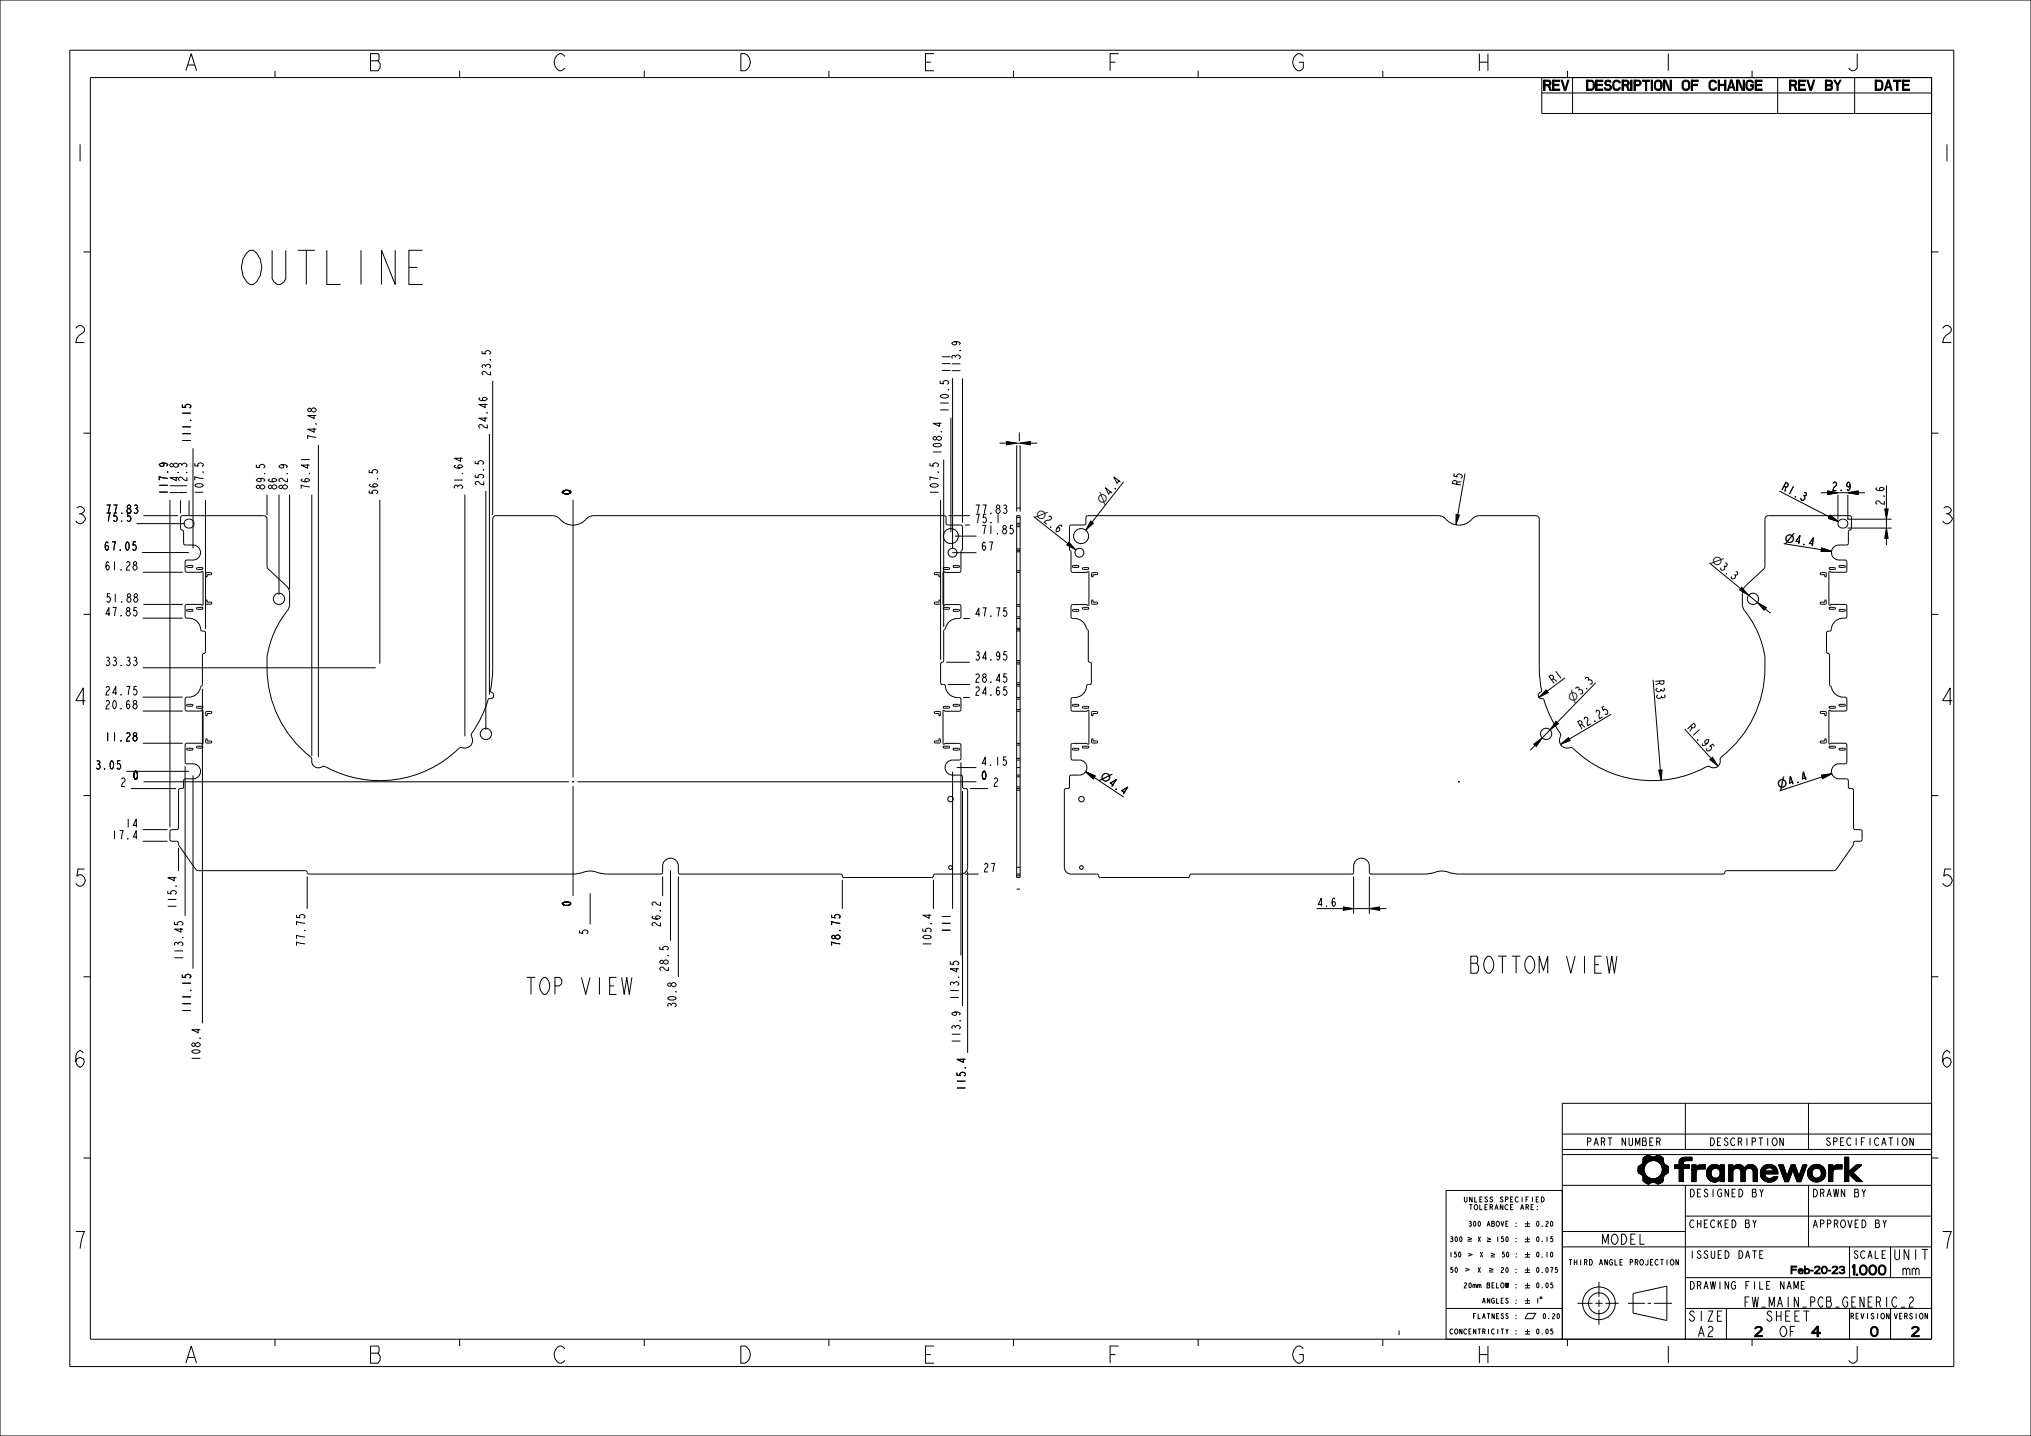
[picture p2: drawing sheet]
<svg xmlns="http://www.w3.org/2000/svg" width="594mm" height="420mm" viewBox="0 0 594 420" stroke-linecap="round" stroke-linejoin="round" font-family="sans-serif">
<g fill="#000">
<path d="M464.4 23.4l1.3 .1 .5 .6v1.7l-.5 .6h-1.3v-.3l1.2-.1 .4-.6-.2-1.4-1.4-.2zM294.3 129.1l3 .5-3 .5zM298.3 129.6l3-.5v1zM319 152.4l.8 .6-2.3 2.1zM425.8 150.5l1 .2-1 2.8zM534.5 143.6l3 .5-3 .5zM535.2 150.7l2.5 1.9-2.9-1zM540.4 144.1l3-.5v1zM551.2 148.9h1l-.5 3zM551.7 154.5l.5 3h-1zM312.6 158.6l2.1 2.2-2.7-1.4zM509.4 171.8l2 2.3-2.6-1.5z"/>
<path d="M514 176.2l2.6 1.5-.6 .8zM532.8 160.3l2.9 1h-3.1zM452.2 201.8l.6 .8-2.7 1.4zM448.6 217.6l2.4-1.8-1.7 2.5zM455.1 211l.7 .7-2.5 1.8zM456.4 217.7l2.3-2 .5 .9zM317.5 225.7l2.8 1.3-.6 .8zM485.1 225.3l1-.1-.3 3zM500.1 222.2l.7-.7 1.7 2.6zM532.7 226.8l3-.5-2.6 1.4zM392.9 265.3l3 .5-3 .5zM400.5 265.8l3-.5v1z"/>
<path d="M481.8 338l.5-.1zM480.5 339.8l2.6-.4-1 .4-.9 1-1.8 .2 .9-.5zM481 338.4l1.3-.5 .7 .4zM480.9 338.5l2.3-.1zM480.7 338.7l2.5-.3 3 .1 .3 .5-6 .8zM483.1 339.4l3.4-.4v.8l-1.4 .1-1-.4zM484 338.3l.8-.4 .5 .1zM483.5 338.5l1.8-.5 .9 .5zM485.1 339.9l1.4 .1zM491.1 340l1.3-.1-1.3 .8zM491.1 339.9l1.4-.2zM491.1 339.7l1.5-.1z"/>
<path d="M491.5 338.9l1-.4h2.4v1h-3.7zM491.1 339.6l1.6-.1zM491.2 339.5h1.9zM479.2 343l1.8-.1 .1 .3-1.1 .3zM479.3 341.1l1.9-.3-.4 1.1 .2 1-1.8 .1-.1-1zM480 343.5l1.1-.3 1.1 1.2-1.7 .8v-1.1zM481.9 346.3l.5-.1zM481.1 345.9l2-.1-1.2 .5zM481 345.8l2.5-.1zM480.5 345.2l1.7-.8 .9 .3 3.4 .5-.3 .5-5.2 .1zM483.7 345.7h2.5l-1.5 .5zM484.7 346.2l1.2-.3-.8 .4z"/>
<path d="M483.9 344.7l1.1-.4h1.5v.9zM485 344.3l1.6-.2zM485.3 340.1h1.3zM485.1 344.2l1.5-.2zM485.4 340.2h1.2zM485.3 344.1l1.4-.2zM485.5 340.3l1.1-.1 .1 .2zM485.5 343.9l1.3-.2-1.4 .3zM485.7 340.5h1.1l-1 .1zM485.7 343.7l1.3-.1-1.5 .3zM485.8 340.6l1-.1 .9 .5-1.7 .1zM486 343.2l1.8-.1-.8 .5-1.3 .1z"/>
<path d="M486 341.1h1.8l-1.7 .2zM486 343l1.9-.1-.1 .2-1.8 .1zM486.1 341.3l1.7-.2 .1 .2-1.8 .2zM486.1 342.9l1.8-.1-1.9 .2zM486.1 341.5l1.8-.2v.2l-1.7 .2zM486.1 342.7l1.9-.1-.1 .2-1.8 .1zM486.2 341.7l1.7-.2 .1 .2-1.8 .2zM486.2 342.5l1.8-.2v.3l-1.9 .1zM486.2 341.9l1.8-.2v.4l-1.8 .2zM486.2 342.3l1.8-.2v.2l-1.8 .2zM489.8 340.7h1.3l1.3-.7v.7l-2.6 1zM489.8 341.7l2.6-1h1.7v1h-1.7v3.9h-1.3v-3.9z"/>
<path d="M496.1 342.5l-.1 3.1h-1.2zM494.8 340.7h1.2v.8l.9-.7 1.9-.1v1.2h-1.8l-.7 .4-1.5 3.3zM499.6 341.5l2.2 .2-2.4 .1zM499.1 343.4l1.3-.3v.3l-1.2 .2zM499.1 342.9l1.3-.1v.3l-1.3 .3zM499.2 343.6l1.2-.2v.2l-1.2 .2zM499.2 342.7l1.3-.1-.1 .2-1.3 .1zM499.2 343.8l1.2-.2 .1 .2-1.3 .1zM499.2 342.5l1.4-.1-.1 .2-1.3 .1zM499.2 343.9l1.3-.1 .1 .2-1.3 .1zM499.2 342.3l1.5-.1-.1 .2-1.4 .1zM499.3 344.1l1.3-.1 .1 .1-1.3 .2z"/>
<path d="M499.3 342.2l1.5-.1-1.6 .2zM499.4 342l1.6-.1-.2 .2-1.5 .1zM499.4 344.3l1.3-.2 .3 .3-1.6 .1zM499.4 344.5h1.7l-1.6 .1zM499.4 341.8l2.2-.1-2.2 .3zM500.7 340.7h1.3zM501.2 345.7h.6zM499.5 344.6l1.6-.1a1.32 1.32 0 0 0 1.9-.7l.1 1zM500.9 345.6h1.2zM500.4 340.8h1.9zM499.9 341.1l.5-.3h1.9l.5 .2zM500.4 345.4h2.1l-1.6 .2z"/>
<path d="M500.2 345.4l2.5-.1zM499.8 341.3l3-.3 .1 .2zM499.9 345.1h3l-.2 .2-2.5 .1zM499.8 341.3h3.2l-3.3 .1zM499.8 345l3.2-.1zM499.7 341.4h3.4l-3.5 .1zM499.6 344.8h3.5l-3.3 .2zM503.1 340.7h1.2v4.9h-1.2l-.1-1.8a1.6 1.6 0 0 0-.5-1.9l.6-.5zM499.6 341.5l3.5-.1-.6 .5zM505.6 340.7h1.2v4.9h-1.2zM507.9 341.7h3.7a1.18 1.18 0 0 0-1.2 1.3v2.6h-1.2v-2.6a1.15 1.15 0 0 0-1.3-1.3zM507.1 341.1a1.95 1.95 0 0 1 3 .5l-2.4 .1-.8 .7-.1-.9z"/>
<path d="M510.6 341.1a2.02 2.02 0 0 1 3.3 1l-1.3 .1-.7-.5h-1.7zM512.6 342.2l1.3-.1 .1 3.5h-1.2zM514.9 343.7l1.2-.1 .1 .2-1.2 .1zM515 342.3l1.3-.2-.1 .3-1.3 .1zM515 343.9l1.2-.1 .1 .1-1.3 .2zM515 342.1l1.4-.1-1.4 .3zM515 344.1l1.3-.2 .1 .3-1.3 .1zM515.1 342l1.4-.2-1.5 .3zM515.1 344.3h1.5l-1.4 .2zM515.2 341.8l1.6-.1-1.7 .3zM515.2 344.5l1.4-.2 .2 .2-1.5 .1zM515.3 341.6l2-.1-2.1 .3z"/>
<path d="M515.3 344.6h1.8l-1.7 .2zM515.5 341.4a2.62 2.62 0 0 1 4.3 .8l-1.2 .1-.3-.5-.7-.3-2.3 .1zM515.4 344.8l2.1-.1zM516.9 345.6h1.5zM515.4 344.8l2.4-.1 .9-.5h1.2l-.4 .7-3.8 .1zM514.9 342.5l5 .1 .1 .7h-3.9v.3l-1.2 .1zM515.7 345l3.8-.1-1.1 .7h-1.5zM518.6 342.3l1.2-.1 .1 .4-1.2-.1zM520.2 340.7h1.3l1.2 3.3-.7 1.6zM523.9 340.7h1.1l1.2 3.3 2.3-3.3-1.8 4.9h-1.1l-1.3-3.4-1.2 3.4h-1.1zM527.3 340.7h1.2l-2.3 3.3zM528.7 343.3l1.2-.2v.3l-1.2 .2z"/>
<path d="M528.7 342.9l1.3-.1-.1 .3-1.2 .2zM528.7 343.6l1.2-.2 .1 .2-1.3 .2zM528.7 342.7l1.3-.1v.2l-1.3 .1zM528.7 343.8l1.3-.2 .1 .2-1.3 .1zM528.7 342.5l1.4-.1-.1 .2-1.3 .1zM528.8 343.9l1.3-.1 .1 .2-1.3 .1zM528.8 342.3l1.4-.1-.1 .2-1.4 .1zM528.9 344.1l1.3-.1 .1 .1-1.4 .2zM528.9 342.2l1.5-.2-.2 .2-1.4 .1zM528.9 344.3l1.4-.2 .2 .3-1.5 .1zM528.9 342l1.8-.2-1.8 .4zM529 344.5h1.8l-1.7 .1z"/>
<path d="M529 341.8l2.2-.1-2.3 .3zM529.4 341.4a2.69 2.69 0 0 1 4.4 .9l-1.2 .2a1.33 1.33 0 0 0-1.4-.8l-2.2 .1zM529.1 344.6h4.4a2.74 2.74 0 0 1-4.4 0zM532.6 342.5l1.2-.2 .1 1-.2 1-.2 .3h-2.1a1.47 1.47 0 0 0 1.2-2.1zM536.1 342.5l-.1 3.1h-1.2zM534.8 340.7h1.2v.8l.9-.7 1.8-.1v1.2h-1.7l-.8 .4-1.4 3.3zM539.5 338.5h1.2v4.2l2.2-2h1.6l-2.6 2.3 2.8 2.6h-1.7l-2.3-2.2v2.2h-1.2zM559.4 388.1a1.15 1.15 0 0 1 1.9 .7l-.2 .4-1.6 1.4h1.8v.3h-2.3v-.3l1.8-1.6a.71 .71 0 0 0-.5-.9 .71 .71 0 0 0-.9 .5h-.3z"/>
</g>
<g fill="none" stroke="#000" stroke-width=".29">
<path d="M0 0h594v420h-594zM20.4 14.7h551v385h-551zM26.4 22.7h538.5v369h-538.5zM80.4 20.7v2M134.4 20.7v2M188.4 20.7v2M242.4 20.7v2M296.4 20.7v2M350.4 20.7v2M404.4 20.7v2M450.9 22.7v10.5h114M450.9 27.2h114"/>
<path d="M458.4 20.7v2M459.9 22.7v10.5M464 23.4h.4v3h-.4zM464.4 23.4l1.3 .1 .5 .6v1.7l-.5 .6h-1.3v-.3l1.2-.1 .4-.6-.2-1.4-1.4-.2zM512.4 20.7v2M519.9 22.7v10.5M542.4 22.7v10.5M24.4 73.7h2M564.9 73.7h2M279.2 99.9l.4 .1 .2 .4-.2 .4a.98 .98 0 0 1-1.2-.4 1.69 1.69 0 0 1 2.5 0l-.4 .4M53.3 118.3v.8l1.1 .1-.2-.2a.84 .84 0 0 1 .8-.8 .84 .84 0 0 1 .8 .8l-.4 .3M91 119.8l-.4-.4-.6 .4 .4 .6 .6-.4"/>
<path d="M91.2 119.5a.69 .69 0 0 1 1.1-.1 .69 .69 0 0 1 0 1 .69 .69 0 0 1-1.1-.1l-.2-.3zM140.4 116.3l-.4 .4a1.69 1.69 0 0 0 2.5 0 .83 .83 0 0 0-1.4 0l.2 .4 .4 .1M141 102.7v.7l1 .1-.2-.2a.84 .84 0 0 1 .8-.8 .84 .84 0 0 1 .9 .8l-.4 .4M144.1 111.4v39.2M275 111.4v.7l1 .2-.2-.3a.84 .84 0 0 1 .8-.7 .84 .84 0 0 1 .9 .7l-.4 .4M278.6 110.6v49.9M281.5 110.7v42.2M24.4 126.7h2M47.4 135.4l.4 .2 .2 .3-.2 .4a.98 .98 0 0 1-1.2-.4 1.69 1.69 0 0 1 2.5 0l-.4 .4M50.7 135.9l-.4-.3-.6 .3 .4 .7 .6-.4M50.9 135.7a.69 .69 0 0 1 1-.2 .69 .69 0 0 1 0 1.1 .69 .69 0 0 1-1-.2l-.2-.2zM52.4 136.4l-.2-.5 .4-.3 .6 .3a.68 .68 0 0 1 .9-.4 .68 .68 0 0 1 .4 .9l-.2 .2"/>
<path d="M53.2 135.9v.3M56.4 131.1v29.3M57 135.5v.7l1 .1-.2-.2a.84 .84 0 0 1 .8-.8 .84 .84 0 0 1 .9 .8l-.4 .4M75 135.9v.8l1 .1-.2-.3a.84 .84 0 0 1 .8-.7 .84 .84 0 0 1 .9 .7l-.4 .4M82.4 135.9l.4 .1 .2 .4-.2 .4a.98 .98 0 0 1-1.2-.4 1.69 1.69 0 0 1 2.5 0l-.4 .4M88.1 134.4h2.5M93.1 130.2v91.2M108 137.4v.8l1 .1-.2-.2a.84 .84 0 0 1 .8-.8 .84 .84 0 0 1 .9 .8l-.4 .3M134.7 133.8v1.1l-1.9-.9h2.5M139 134.8v.8l1 .1-.2-.2a.84 .84 0 0 1 .8-.8 .84 .84 0 0 1 .9 .8l-.4 .3M143.1 126.9v76.2M272 135.5v.7l1 .1-.2-.2a.84 .84 0 0 1 .8-.8 .84 .84 0 0 1 .9 .8l-.4 .4"/>
<path d="M274.7 123.6v1.1l-1.8-.9h2.5M276 134.4v49M278.1 122.1v33.5M292.3 129.6h2M294.3 129.1l3 .5-3 .5zM297.3 130.2v19.4M298.3 129.6l3-.5v1zM298.3 130.2v19.4M301.3 129.6h2M428.5 138.5l-2.2 12.1M564.9 126.7h2M38.2 150h-.8l-.1 1.1 .3-.2a.84 .84 0 0 1 .7 .8 .84 .84 0 0 1-.7 .8l-.4-.4"/>
<path d="M39.3 147.9l.3-.2 .5 .2 .1 .4-.4 .4a.68 .68 0 0 1 .5 1 .68 .68 0 0 1-1 .3l-.1-.2M39.6 148.7h.2M39.8 158.5h-.8l-.1 1 .2-.2a.84 .84 0 0 1 .8 .8 .84 .84 0 0 1-.8 .9l-.3-.4M39.9 153.2h14M42 150.8h10.1M49.7 146.2v95.8M52.8 146.3v3.8M53 150.9l24.1-.1a1 1 0 0 1 1 1v14.1l6.2 6.2 .4 1.4v3.2l-.2 1.2a27.6 27.6 0 0 0-5.2 26.2 34.6 34.6 0 0 0 11.8 17.7 2.15 2.15 0 0 0 2.7 2.7l1.1-.4a33.2 33.2 0 0 0 39.5-5.4l.5-.1a2.33 2.33 0 0 0 2.8-.6 2.33 2.33 0 0 0 .1-2.8 1.9 1.9 0 0 1 .8-1.7 41 41 0 0 0 4.4-9.2 1.05 1.05 0 0 0 1.4-.7 1.05 1.05 0 0 0-.9-1.3l.6-6.1 .1-44.8 .5-.5 .4-.1h16.4l1 .2 .9 .5a5.2 5.2 0 0 0 8.4 0l.8-.5 1.1-.2h102.5l.4 .3 .1 2 .2 .4 4.1 .1 .5 .5v6.5l-.5 .8v5.8l-.5 .2h-4.2l-.2-.2-.3 .2v9.4l.3 .3 .2-.3 4.5 .1 .2 .4v3.1l-.2 .4a3.9 3.9 0 0 0-4.4 3.2l-.4 .6v8.6l-.9 1v5.5l.2 .4 1.1 .3a3.8 3.8 0 0 0 4.4 3.7l.2 .4v3l-.2 .5h-4.5l-.2-.2-.3 .2v9.4l.3 .3 .2-.3h4.2l.5 .3v4.1l-.5 .5a3.4 3.4 0 0 0-3.8 1.1 2.2 2.2 0 0 0 1.9 3.3h2.4l.4 .2 .2 3.5 1.1 .3 .3 .5-.1 23a2 2 0 0 1-1.9 1.5h-7.5l-1 1h-25.7l-1-1h-46.9l-.5-.5a3.4 3.4 0 0 0-1.1-3.9 2.3 2.3 0 0 0-3.5 2v1.9l-.5 .5-17.2-.2a8.3 8.3 0 0 0-5.3-.4l-1.7 .4-1.7 .2h-77.1l-1-1-31.6-.1-.5-.4-4.8-6.9-.3-1-.4-.2-1.8-.1-.2-.4 .1-2.7 .4-.2 1.7-.1 .3-.4 .1-11.3 1.3-.5 .1-2.1 .2-.4 2.5-.1a2.2 2.2 0 0 0 2.2-2.2 2.2 2.2 0 0 0-2.2-2.2h-1.8l-.4-.3-.1-5.2 .5-.5h4.3l.4 .2 .1-9.6-.3-.3-.2 .3-4.5-.1-.3-.4v-3.1l.3-.4a3.9 3.9 0 0 0 4.4-3.2l.4-.5v-8.7l.9-1v-5.5l-.3-.4-1-.3a3.8 3.8 0 0 0-4.4-3.7l-.3-.4v-3l.3-.5h4.5l.2 .2 .3-.2v-9.4l-.3-.3-.2 .3-4.5-.1-.3-.4v-2.6l.5-.5a3.3 3.3 0 0 0 3.7-1.1 2.2 2.2 0 0 0-1.9-3.3h-2.2l-.4-.2-.1-3.7-.9-1v-3.2zM54.1 152.4a1.44 1.44 0 0 1 2.1-.3 1.44 1.44 0 0 1 0 2.1 1.44 1.44 0 0 1-2.1-.3 1.3 1.3 0 0 1 0-1.5zM55.3 146.3v4.4M60.1 146.2v37.7M78.1 144.7v5.9"/>
<path d="M81.6 144.7v29.3M84.7 144.7v27.6M91.2 144.7v76.4M111.1 146.2v47.9M136 144.7v70.7M142.1 143.6v69.9M167.6 146.2v81.2M275.1 146.2v46.8M277.4 150.8h6.3M279.3 156.8h6.2M282.2 153.6h1.5M291.9 150.4v2.5"/>
<path d="M293.5 147.9l.3-.2 .5 .2 .1 .4-.4 .4a.68 .68 0 0 1 .5 1 .68 .68 0 0 1-1 .3l-.1-.2M293.8 148.7h.2M296.3 153.7h-.8l-.1 1 .3-.2a.84 .84 0 0 1 .7 .8 .84 .84 0 0 1-.7 .9l-.4-.4M297.3 150.8h1v105.9h-1zM297.3 153.6h1M297.3 154.1h1M297.3 153.1h1M297.3 151.3h1M297.3 148.6h1.3M302.3 151.1l10 7.9M312.6 158.6l2.1 2.2-2.7-1.4zM319 152.4l.8 .6-2.3 2.1z"/>
<path d="M328.6 140.9l-9.2 11.8M425.8 150.5l1 .2-1 2.8zM520.4 143.6l14.6 7.6M521.7 159l11 1.8M527.6 144.1h.6l.1 .6-.6 .4a.68 .68 0 0 1 0 1 .68 .68 0 0 1-1-.2v-.2M530.3 159.1l-1.1-.2 1.2-1.7-.4 2.5M532.5 144.1h2M534.5 143.6l3 .5-3 .5zM535.2 150.7l2.5 1.9-2.9-1zM537.5 144.7v7.3M540.3 154.5h12.9M540.3 151.9h12.9"/>
<path d="M540.4 144.1l3-.5v1zM540.4 144.7v7.3M541.1 141.8l-.1 .4-.4 .2-.4-.2a.98 .98 0 0 1 .4-1.2 1.69 1.69 0 0 1 0 2.5l-.4-.4M543.4 144.1h2M549 142.6l-.4 .4a1.69 1.69 0 0 0 2.5 0 .83 .83 0 0 0-1.5 0l.2 .4 .5 .1M551.2 148.9h1l-.5 3zM551.7 154.5l.5 3h-1zM551.7 142v6.9M551.7 151.9v2.6M551.7 157.5v2M24.4 179.7h2M39.1 165.5a.64 .64 0 0 1 1 .2 .64 .64 0 0 1-.4 .9 .64 .64 0 0 1-.8-.5z"/>
<path d="M39.3 174.9a.64 .64 0 0 1 1 .2 .64 .64 0 0 1-.4 .9 .64 .64 0 0 1-.8-.5zM39.4 165.3l-.4-.4 .4-.6 .6 .4-.4 .6M39.6 174.7l-.4-.4 .4-.6 .6 .4-.4 .6M40 177.7h-.8l-.1 1 .3-.2a.84 .84 0 0 1 .7 .8 .84 .84 0 0 1-.7 .9l-.4-.4M41.5 161.6h13.7M41.7 167.4h11.7M42 176.8h11.4M54.7 178.3l1.5-.1 .2 .3-.2 .3h-1.3l-.3-.3zM54.7 165.4h1.5l.2 .3-.2 .3h-1.3l-.3-.3zM57.5 177.8l1.6-.2 .2 .3-.2 .3h-1.3zM57.6 166h1.5l.2 .3-.2 .3h-1.3l-.3-.2zM60.2 167.5h1.4l.3 .3-.3 .3h-1v.5l-.2 .1-.2-.2z"/>
<path d="M60.3 175.5l.3 .1v.5l1.2 .1 .1 .4-1.6 .1zM275 167.7l-.2-.2h-1.2l-.3 .3 .3 .3h1l.2 .6 .2-.2M275 175.7l-.2-.2-.2 .6h-1l-.3 .3 .3 .3h1.2l.2-.2M275.9 177.8l1.5-.2 .3 .3-.3 .3h-1.3zM276 166h1.4l.3 .3-.3 .3h-1.3l-.2-.2zM278.5 161.7h7M278.8 178.4l1.5-.2 .3 .3-.3 .3h-1.3zM278.9 165.4h1.4l.3 .3-.3 .3h-1.3l-.2-.2zM294.4 177.8h-.7l-.2 1 .3-.2a.84 .84 0 0 1 .7 .8 .84 .84 0 0 1-.7 .9l-.4-.4M297.3 176.8h1M297.3 167.4h1M297.3 177.3h1"/>
<path d="M297.3 166.9h1M297.3 161.4h1M297.3 161h1M297.3 160.6h1M313.7 178.4l1.6-.2 .2 .3-.2 .3h-1.3zM313.7 165.5l1.6-.1 .2 .3-.2 .3h-1.3zM316.6 177.8l1.6-.2 .2 .3-.2 .3h-1.3zM316.6 166.1l1.6-.1 .2 .3-.2 .3h-1.3zM319.3 167.5h1.4l.3 .3-.3 .3h-1v.5l-.2 .1-.2-.2zM319.4 175.5l.3 .1v.5l1.2 .1 .1 .4-1.7 .1zM499.9 164.7l9.2 7.5M509.4 171.8l2 2.3-2.6-1.5z"/>
<path d="M511.4 174.1l2.6 2.1M514 176.2l2.6 1.5-.6 .8zM516.3 178.1l1.5 1.3M532.5 176.2l1.2-.1v-.6l.4 .2v.8l-.2 .2h-1.4l-.2-.3zM532.5 167.5h1.6v1.2h-.4v-.6l-1.2-.1-.2-.2zM532.8 160.3l2.9 1h-3.1zM535 177.8l1.5-.2 .3 .3-.3 .3h-1.3zM535 166.1l1.5-.1 .3 .3-.3 .3h-1.3zM537.9 165.5l1.5-.1 .3 .3-.3 .3h-1.3zM538 178.3l1.4-.1 .3 .3-.3 .3h-1.3l-.3-.3zM564.9 179.7h2M39.1 192.4l.3-.2 .5 .2 .1 .4-.4 .4a.68 .68 0 0 1 .5 1 .68 .68 0 0 1-1 .3l-.1-.2"/>
<path d="M39.4 193.2h.2M41.7 180.8h11.7M41.7 195.3h68.2M276.7 193.7h7M281.7 180.9h2M294.4 190.6h-.7l-.2 1 .3-.2a.84 .84 0 0 1 .7 .8 .84 .84 0 0 1-.7 .9l-.4-.4M294.4 197.1h-.7l-.2 1 .3-.2a.84 .84 0 0 1 .7 .8 .84 .84 0 0 1-.7 .9l-.4-.4M297.3 180.9h1M297.3 199.7h1M297.3 194.2h1M297.3 193.7h1M297.3 193.2h1"/>
<path d="M297.3 184.6h1M297.3 184.1h1M297.3 183.7h1M297.3 180.4h1M318.3 193.2l.9 1v5.5l-.3 .4-.9 .2-.2 .4a3.7 3.7 0 0 1-4.3 3.4l-.3 .4v3l.3 .5h4.5l.2-.2 .3 .2v9.4l-.3 .3-.2-.3h-4.3l-.4 .3-.1 4.1 .5 .5a3.4 3.4 0 0 1 3.9 1.1 2.2 2.2 0 0 1-1.9 3.3h-2.4l-.4 .2-.2 3.5-1.2 .3-.2 .5 .1 23a2 2 0 0 0 1.9 1.5h7.5l1 1h25.6l1-1h47l.5-.5a3.8 3.8 0 0 1 .7-3.6 2.3 2.3 0 0 1 2.5-.4 2.3 2.3 0 0 1 1.4 2.1v1.9l.5 .5 17.2-.2a8.3 8.3 0 0 1 5.3-.4l1.6 .4 1.8 .2h77l1-1 31.7-.1 .5-.4 4.8-6.9 .3-1 .4-.2 1.7-.1 .3-.4-.1-2.7-.4-.2-1.8-.1-.2-.4-.1-11.3-1.3-.5-.1-2.1-.3-.4-2.5-.1a2.2 2.2 0 0 1-2.2-2.2 2.2 2.2 0 0 1 2.2-2.2h1.8l.5-.3v-5.2l-.5-.5h-4.2l-.4 .2-.1-9.6 .2-.3 .3 .3 4.5-.1 .2-.4v-3.1l-.2-.4a3.9 3.9 0 0 1-4.4-3.2l-.4-.5v-8.7l-.9-1v-5.5l.2-.4 1.1-.3a3.8 3.8 0 0 1 4.4-3.7l.2-.4v-3l-.2-.5h-4.5l-.3 .2-.2-.2v-9.4l.2-.3 .3 .3 4.5-.1 .2-.4v-2.6l-.5-.5a4 4 0 0 1-3.1-.4 2.2 2.2 0 0 1-.8-2.5 2.2 2.2 0 0 1 2.1-1.5h2.3l.4-.2 .1-3.7 .9-1v-3.2l-.3-.4-24-.1a1 1 0 0 0-1 1v14.1l-6.3 6.2-.3 1.4v3.2l.2 1.2a27.6 27.6 0 0 1 5.2 26.2 34.6 34.6 0 0 1-11.8 17.7 2.15 2.15 0 0 1-2.7 2.7l-1.2-.4a33.2 33.2 0 0 1-39.4-5.4l-.6-.1a2.33 2.33 0 0 1-2.7-.6 2.33 2.33 0 0 1-.2-2.8 1.9 1.9 0 0 0-.7-1.7 41 41 0 0 1-4.4-9.2 1.05 1.05 0 0 1-1.4-.7 1.05 1.05 0 0 1 .9-1.3l-.6-6.1-.1-44.8-.5-.5-.4-.1h-16.4l-1.1 .2-.9 .5a5.2 5.2 0 0 1-8.3 0l-.9-.5-1-.2h-102.5l-.4 .3-.1 2-.3 .4-4 .1-.5 .5v6.5l.4 .8 .1 5.8 .4 .2h4.3l.2-.2 .3 .2v9.4l-.3 .3-.2-.3-4.5 .1-.3 .4v3.1l.3 .4a3.9 3.9 0 0 1 4.4 3.2l.4 .6v8.6M457.7 198.3l-5.2 3.9M466.7 199.7l-11.3 11.6M483.5 198.8l2.1 26.4M39.1 215.5a.64 .64 0 0 1 1 .2 .64 .64 0 0 1-.4 .9 .64 .64 0 0 1-.8-.5zM39.1 206.1a.64 .64 0 0 1 1 .2 .64 .64 0 0 1-.4 .9 .64 .64 0 0 1-.8-.5zM39.4 215.3l-.4-.6 .4-.4 .5 .2 .1 .4-.4 .4 .4-.4-.4-.6-.6 .4 .4 .6M39.4 205.9l-.4-.4 .4-.6 .6 .4-.4 .6"/>
<path d="M40 200.8h-.8l-.1 1 .3-.2a.84 .84 0 0 1 .7 .8 .84 .84 0 0 1-.7 .9l-.4-.4M41.7 217.4h11.7M41.7 208h11.7M41.7 203.9h11.7M54.6 206.1l1.6-.1 .2 .3-.2 .3h-1.3zM54.7 218.9l1.5-.1 .2 .3-.2 .3h-1.3l-.3-.1zM57.5 218.4l1.6-.2 .2 .3-.2 .3h-1.3zM57.6 206.6h1.5l.2 .3-.2 .3h-1.3l-.3-.2zM59.2 201.5v97.8M60.2 208.1h1.4l.3 .3-.3 .3h-1v.5l-.2 .1-.2-.2zM60.3 216.1l.3 .1v.5l1.2 .1 .1 .4-1.6 .1zM273.3 216.9l1.3-.2 .2-.6 .2 .2v.8l-.2 .2h-1.4z"/>
<path d="M273.3 208.2l1.7-.1v1.2h-.4v-.6l-1.2-.1zM275.9 218.4l1.5-.2 .3 .3-.3 .3h-1.3zM276 206.6h1.4l.3 .3-.3 .3h-1.3l-.2-.2zM277.2 200.2h6.5M278.8 219l1.5-.2 .3 .3-.3 .3h-1.3zM278.9 206h1.4l.3 .3-.3 .3h-1.3l-.2-.2zM281.7 204h2M294.4 200.9h-.7l-.2 1 .3-.2a.84 .84 0 0 1 .7 .8 .84 .84 0 0 1-.7 .9l-.4-.4M297.3 217.4h1M297.3 208h1M297.3 204h1M297.3 200.2h1"/>
<path d="M297.3 217.9h1M297.3 207.5h1M297.3 204.5h1M297.3 200.7h1M313.7 206.1l1.6-.1 .2 .3-.2 .3h-1.3zM313.7 219l1.6-.2 .2 .3-.2 .3h-1.3zM316.6 206.7l1.6-.1 .2 .3-.2 .3h-1.3zM316.6 218.4l1.6-.2 .2 .3-.2 .3h-1.3zM319.3 208.1h1.4l.3 .3-.3 .3h-1v.5l-.2 .1-.2-.2zM319.4 216.1l.3 .1v.5l1.2 .1 .1 .4-1.7 .1zM448.6 217.6l2.4-1.8-1.7 2.5zM448.9 218l-1.3 1.4"/>
<path d="M452.2 201.8l.6 .8-2.7 1.4zM453.3 213.5l-2.3 2.3M455.1 211l.7 .7-2.5 1.8zM456.4 217.7l2.3-2 .5 .9zM469.2 206.5l-.7 .4 .4 .9 .1-.3a.84 .84 0 0 1 1.1 .4 .84 .84 0 0 1-.2 1.1l-.5-.2M471.2 208.9l-12.2 7.3M492.7 213.3l7.8 8.5M501.4 218.2l-.5-.5-.9 .6h.4a.84 .84 0 0 1-.1 1.1 .84 .84 0 0 1-1.2 0l.1-.5M532.5 208.1h1.6v1.2h-.4v-.6l-1.2-.1-.2-.2zM532.5 216.8l1.2-.1v-.6l.4 .2v.8l-.2 .2h-1.4l-.2-.3zM535 206.7l1.5-.1 .3 .3-.3 .3h-1.3zM535 218.4l1.5-.2 .3 .3-.3 .3h-1.3z"/>
<path d="M537.9 206.1l1.5-.1 .3 .3-.3 .3h-1.3zM537.9 219l1.5-.2 .3 .3-.3 .3h-1.3zM24.4 232.7h2M35.2 222.5h-.7l-.2 1 .3-.2a.84 .84 0 0 1 .7 .8 .84 .84 0 0 1-.7 .9l-.4-.4M37 225.6h18.2M38.3 230.7h13.2M42 228.7h124.4M54.1 224.1v43.8M56.4 226.8v56.5M167.5 228.7h.2M167.6 228.6v.2M167.6 229.9v32.2"/>
<path d="M168.9 228.7h116.7M278.6 225.7v40.1M279.8 224.5h5.7M281 223v56.5M281.5 231.4v62.8M283.7 230.7h5.3M294.3 221.4h-.8l-.1 1 .3-.2a.84 .84 0 0 1 .7 .8 .84 .84 0 0 1-.7 .9l-.4-.4M297.3 230.7h1M297.3 226.7h1M297.3 222.3h1M297.3 231.2h1M297.3 230.2h1"/>
<path d="M297.3 227.2h1M297.3 224.5h1M297.3 221.8h1M317.5 225.7l2.8 1.3-.6 .8zM320 227.4l8.6 5.7M426.6 228.7h.2M426.7 228.6v.2M485.1 225.3l1-.1-.3 3zM500.1 222.2l.7-.7 1.7 2.6zM528.2 227.4l-1 .4 .2-2.1 .8 2.4M532.7 226.8l3-.5-2.6 1.4zM532.9 227.2l-12.4 4.1"/>
<path d="M564.9 232.7h2M40.1 244.8h-1.1l.9-1.9v2.5M41.7 246.1h7.3M41.7 242.7h7.3M50.9 256.4v1.2l-1.8-.9h2.5M52.2 248v6.8M89.8 256.4v9.4M193.8 256.4v5.7M196.1 254.5v20.6M198.4 256.4v29.3M246.3 257.4v8.4M273 257.4v8.4"/>
<path d="M282.2 255.7h4M283 254.9v53.1M297.3 255.7h1M297.3 256.2h1M297.3 253.7h1M395.9 256.4v10.9M400.5 256.4v10.9M51 269.6v.8l1.1 .1-.2-.3a.84 .84 0 0 1 .8-.7 .84 .84 0 0 1 .8 .7l-.4 .4M86.7 267.6v.7l1.1 .1-.2-.2a.84 .84 0 0 1 .8-.8 .84 .84 0 0 1 .8 .8l-.4 .4M172.6 261.3v9.1M193 276.9v.7l1 .1-.2-.2a.84 .84 0 0 1 .8-.8 .84 .84 0 0 1 .9 .8l-.4 .4M193.2 263.8v1a1.68 1.68 0 0 1-1.5-.9l-.6-.1-.4 .4 .4 .6"/>
<path d="M243.2 267.6v.7l1.1 .1-.2-.2a.84 .84 0 0 1 .8-.8 .84 .84 0 0 1 .8 .8l-.4 .4M271.7 267.4v1.2l-1.8-.9h2.5M297.3 260.1h1M385.1 265.8h7.8M390.5 263.1l-.4-.5a1.69 1.69 0 0 0 0 2.5 .83 .83 0 0 0 0-1.4l-.4 .2-.1 .4M392.9 265.3l3 .5-3 .5zM395.9 265.8h4.6M400.5 265.8l3-.5v1zM403.5 265.8h2M24.4 285.7h2M53.3 285.1v.7l1.1 .1-.2-.2a.84 .84 0 0 1 .8-.8 .84 .84 0 0 1 .8 .8l-.4 .4M196.3 287.9l-.4-.4-.6 .4 .4 .6 .6-.4"/>
<path d="M196.5 287.6a.69 .69 0 0 1 1-.1 .69 .69 0 0 1 0 1 .69 .69 0 0 1-1-.1l-.2-.3zM277.9 281.2v.8l1.1 .1-.2-.2a.84 .84 0 0 1 .8-.8 .84 .84 0 0 1 .8 .8l-.4 .3M279.2 296l.4 .1 .2 .4-.2 .4a.98 .98 0 0 1-1.2-.4 1.69 1.69 0 0 1 2.5 0l-.4 .4M564.9 285.7h2M57.9 300.9v1.1l-1.8-.8h2.5M279.9 309.8l1.8 .9v-1.1v1.1l-1.8-.9h2.5zM24.4 338.7h2M456.9 331.7h108M456.9 336.2h108M456.9 337.7h108M464.3 333.9h.6l.4-.3v-.4l-.4-.4h-.6v2.3M480.5 339.8l2.6-.4-1 .4-.9 1-1.8 .2 .9-.5z"/>
<path d="M480.7 338.7l.9-.6 .7-.2a1.61 1.61 0 0 0 2.4 .1l1.1 .2 .7 .8a1.61 1.61 0 0 0 1.2 2l.3 1.1-.3 1a1.61 1.61 0 0 0-1.2 2.1l-.7 .8-1.1 .2a1.61 1.61 0 0 0-2.3 0l-.5 .1a1.65 1.65 0 0 1-1.4-2.2l-.3-.4-1.1-.8v-1.3l.2-.6a1.61 1.61 0 0 0 1.2-2zM480.7 338.7l2.5-.3 3 .1 .3 .5-6 .8zM480.9 338.5l2.3-.1zM481 338.4l1.3-.5 .7 .4zM481.8 338l.5-.1zM483.1 339.4l3.4-.4v.8l-1.4 .1-1-.4zM483.5 338.5l1.8-.5 .9 .5zM484 338.3l.8-.4 .5 .1zM485.1 339.9l1.4 .1zM491.1 340l1.3-.1-1.3 .8zM491.1 339.9l1.4-.2zM491.1 339.7l1.5-.1z"/>
<path d="M491.1 339.6l1.6-.1zM491.2 339.5h1.9zM491.5 338.9l.9-.4h2.5v1h-2l-.5 .4v.8h1.7v1h-1.7v3.9h-1.3v-3.9h-1.3v-1h1.3l.1-1.1zM491.5 338.9l1-.4h2.4v1h-3.7zM492.9 322.7v13.5M500.3 332.8a1.13 1.13 0 0 1 1.1 1.1 1.13 1.13 0 0 1-1.1 1.2zM528.9 322.7v13.5M535.3 333.2l-.4-.4-.6 .4 .1 .3 .9 .8-.1 .6-.6 .1-.5-.5M539.5 338.5h1.2v4.2l2.2-2h1.6l-2.6 2.3 2.8 2.6h-1.7l-2.3-2.2v2.2h-1.2zM564.9 338.7h2M564.9 322.7h-108v69M428.3 350.1v1.2l.3 .3 .4-.3v-1.2"/>
<path d="M429.7 357.3h.5l.1 .3-.3 .2a.41 .41 0 0 1 .3 .6 .41 .41 0 0 1-.7 0M429.7 352.3h.9M429.9 357.8h.1M430.2 352.3v1.5M431.1 357.3l.2-.1 .3 .5-.1 .7-.2 .3-.3-.5zM446 357.9h1.5M446 358.7h1.5M446.7 357.2v1.5M449.6 357.3h.3l.2 .4-.1 .7-.3 .3-.3-.5zM451 358.6l.1 .1zM452.1 357.4l.3-.2 .4 .2-.7 1.3h.7M453.6 357.3l.2-.1 .3 .5v.5l-.3 .5-.3-.5z"/>
<path d="M456.9 346.7h108M456.9 348.2h-34v43.5M479.2 343l1.8-.1 .1 .3-1.1 .3zM479.3 341.1l1.9-.3-.4 1.1 .2 1-1.8 .1-.1-1zM480 343.5l1.1-.3 1.1 1.2-1.7 .8v-1.1zM480.5 345.2l1.7-.8 .9 .3 3.4 .5-.3 .5-5.2 .1zM481 345.8l2.5-.1zM481.1 345.9l2-.1-1.2 .5zM481.9 346.3l.5-.1zM483.7 345.7h2.5l-1.5 .5zM483.9 344.7l1.1-.4h1.5v.9zM484.7 346.2l1.2-.3-.8 .4z"/>
<path d="M485 344.3l1.6-.2zM485.1 344.2l1.5-.2zM485.3 340.1h1.3zM485.3 344.1l1.4-.2zM485.4 340.2h1.2zM485.5 340.3l1.1-.1 .1 .2zM485.5 343.9l1.3-.2-1.4 .3zM485.7 340.5h1.1l-1 .1zM485.7 343.7l1.3-.1-1.5 .3zM485.8 340.6l1-.1 .9 .5-1.7 .1zM486 343.2l1.8-.1-.8 .5-1.3 .1zM486 341.1h1.8l-1.7 .2z"/>
<path d="M486 343l1.9-.1-.1 .2-1.8 .1zM486.1 341.3l1.7-.2 .1 .2-1.8 .2zM486.1 342.9l1.8-.1-1.9 .2zM486.1 341.5l1.8-.2v.2l-1.7 .2zM486.1 342.7l1.9-.1-.1 .2-1.8 .1zM486.2 341.7l1.7-.2 .1 .2-1.8 .2zM486.2 342.5l1.8-.2v.3l-1.9 .1zM486.2 341.9l1.8-.2v.4l-1.8 .2zM486.2 342.3l1.8-.2v.2l-1.8 .2zM489.8 340.7h1.3l1.3-.7v.7l-2.6 1zM489.8 341.7l2.6-1h1.7v1h-1.7v3.9h-1.3v-3.9zM492.9 355.7h72"/>
<path d="M492.9 346.7v45M494.8 340.7h1.2v.8l.9-.7 1.9-.1v1.2h-1.8l-.7 .4-1.5 3.3zM494.8 340.7h1.2v.8l.9-.7 1.9-.1v1.2h-1.9l-.7 .5-.2 3.2h-1.2zM496.1 342.5l-.1 3.1h-1.2zM499.1 342.9l1.3-.1v.3l-1.3 .3zM499.1 343.4l1.3-.3v.3l-1.2 .2zM499.2 342.7l1.3-.1-.1 .2-1.3 .1zM499.2 343.6l1.2-.2v.2l-1.2 .2zM499.2 342.5l1.4-.1-.1 .2-1.3 .1zM499.2 343.8l1.2-.2 .1 .2-1.3 .1zM499.2 343.9l1.3-.1 .1 .2-1.3 .1zM499.2 342.3l1.5-.1-.1 .2-1.4 .1z"/>
<path d="M499.3 344.1l1.3-.1 .1 .1-1.3 .2zM499.3 342.2l1.5-.1-1.6 .2zM499.4 344.3l1.3-.2 .3 .3-1.6 .1zM499.4 342l1.6-.1-.2 .2-1.5 .1zM499.4 344.5h1.7l-1.6 .1zM499.4 341.8l2.2-.1-2.2 .3zM499.5 344.6l1.6-.1a1.32 1.32 0 0 0 1.9-.7l.1 1zM499.6 344.8h3.5l-3.3 .2zM499.6 341.5l3.5-.1-.6 .5zM499.6 341.5l2.2 .2-2.4 .1zM499.7 341.4h3.4l-3.5 .1zM499.8 345l3.2-.1z"/>
<path d="M499.8 341.3l3-.3 .1 .2zM499.8 341.3h3.2l-3.3 .1zM499.8 341.3l.8-.6 1-.1 .8 .2 .7 .6v-.7h1.2v4.9h-1.2v-.8l-.6 .6-.9 .3-.9-.1-.8-.5-.6-.9-.2-1.1 .2-1zM499.9 345.1h3l-.2 .2-2.5 .1zM499.9 341.1l.5-.3h1.9l.5 .2zM500.2 345.4l2.5-.1zM500.4 345.4h2.1l-1.6 .2zM500.4 340.8h1.9zM500.7 340.7h1.3zM500.9 345.6h1.2zM501.2 345.7h.6zM503.1 340.7h1.2v4.9h-1.2l-.1-1.8a1.6 1.6 0 0 0-.5-1.9l.6-.5z"/>
<path d="M505.6 340.7h1.2v4.9h-1.2zM505.6 340.7h1.2v.8l.6-.6 .9-.3 .9 .1 .7 .6a.26 .26 0 0 0 .3 .4 .26 .26 0 0 0 .2-.4l.7-.5 .8-.2 .9 .2 .7 .4 .5 1.2v3.2h-1.2l-.1-3.1-.4-.6-.7-.2-.7 .2-.4 .6-.1 3.1h-1.2l-.1-3.1-.4-.6-.7-.2-.7 .2-.4 .6-.1 3.1h-1.2zM507.1 341.1a1.95 1.95 0 0 1 3 .5l-2.4 .1-.8 .7-.1-.9zM507.9 341.7h3.7a1.18 1.18 0 0 0-1.2 1.3v2.6h-1.2v-2.6a1.15 1.15 0 0 0-1.3-1.3zM510.6 341.1a2.02 2.02 0 0 1 3.3 1l-1.3 .1-.7-.5h-1.7zM512.6 342.2l1.3-.1 .1 3.5h-1.2zM514.9 342.5l5 .1 .1 .7h-3.9v.3l-1.2 .1zM514.9 343.7l1.2-.1 .1 .2-1.2 .1zM515 342.3l1.3-.2-.1 .3-1.3 .1zM515 343.9l1.2-.1 .1 .1-1.3 .2zM515 342.1l1.4-.1-1.4 .3zM515 344.1l1.3-.2 .1 .3-1.3 .1z"/>
<path d="M515.1 342l1.4-.2-1.5 .3zM515.1 344.3h1.5l-1.4 .2zM515.2 341.8l1.6-.1-1.7 .3zM515.2 344.5l1.4-.2 .2 .2-1.5 .1zM515.3 341.6l2-.1-2.1 .3zM515.3 344.6h1.8l-1.7 .2zM515.4 344.8l2.4-.1 .9-.5h1.2l-.4 .7-3.8 .1zM515.4 344.8l2.1-.1zM515.5 341.4a2.62 2.62 0 0 1 4.3 .8l-1.2 .1-.3-.5-.7-.3-2.3 .1zM515.7 345l3.8-.1-1.1 .7h-1.5zM516.5 341.9l.6-.3h.7l.6 .3 .3 .6h-2.6zM516.9 345.6h1.5z"/>
<path d="M518.6 342.3l1.2-.1 .1 .4-1.2-.1zM520 343.2l-.2-1-.5-.9-.8-.5-1-.2-1.1 .1-.8 .6-.5 .8-.2 .9 .1 1 .5 .9 .8 .6 1 .2 1.7-.4 .6-.5 .3-.6h-1.2l-.6 .4h-.9l-.8-.4-.3-.9h3.9M520.2 340.7h1.3l1.2 3.3-.7 1.6zM520.2 340.7h1.3l1.2 3.3 1.2-3.3h1.1l1.2 3.3 1.1-3.3h1.2l-1.8 4.9h-1.1l-1.3-3.4-1.2 3.4h-1.1zM523.9 340.7h1.1l1.2 3.3 2.3-3.3-1.8 4.9h-1.1l-1.3-3.4-1.2 3.4h-1.1zM527.3 340.7h1.2l-2.3 3.3zM528.7 342.9l1.3-.1-.1 .3-1.2 .2zM528.7 343.3l1.2-.2v.3l-1.2 .2zM528.7 342.7l1.3-.1v.2l-1.3 .1zM528.7 343.6l1.2-.2 .1 .2-1.3 .2zM528.7 342.5l1.4-.1-.1 .2-1.3 .1zM528.7 343.8l1.3-.2 .1 .2-1.3 .1z"/>
<path d="M528.8 342.3l1.4-.1-.1 .2-1.4 .1zM528.8 343.9l1.3-.1 .1 .2-1.3 .1zM528.9 342.2l1.5-.2-.2 .2-1.4 .1zM528.9 344.1l1.3-.1 .1 .1-1.4 .2zM528.9 346.7v18M528.9 342l1.8-.2-1.8 .4zM528.9 344.3l1.4-.2 .2 .3-1.5 .1zM529 341.8l2.2-.1-2.3 .3zM529 344.5h1.8l-1.7 .1zM529.1 344.6h4.4a2.74 2.74 0 0 1-4.4 0zM529.4 341.4a2.69 2.69 0 0 1 4.4 .9l-1.2 .2a1.33 1.33 0 0 0-1.4-.8l-2.2 .1zM532.6 342.5l1.2-.2 .1 1-.2 1-.2 .3h-2.1a1.47 1.47 0 0 0 1.2-2.1z"/>
<path d="M534.8 340.7h1.2v.8l.9-.7 1.8-.1v1.2h-1.7l-.8 .4-1.4 3.3zM534.8 340.7h1.2v.8l.9-.7 1.8-.1v1.2h-1.8l-.7 .5-.2 3.2h-1.2zM536.1 342.5l-.1 3.1h-1.2zM424.3 361.8h.5l.1 .3-.3 .2a.41 .41 0 0 1 .3 .6 .41 .41 0 0 1-.7 0M424.4 366.2v1.5M424.5 362.3h.1M424.9 370.7h-.5l-.1 .6 .2-.1a.46 .46 0 0 1 .5 .5 .46 .46 0 0 1-.7 .4l-.1-.2M425.7 361.8h.4l.1 .4v.5l-.3 .5-.3-.5zM425.7 370.8h.4l.1 .4v.5l-.3 .5-.3-.5zM426 366.2h-.5l-.1 .6 .2-.1a.46 .46 0 0 1 .4 .5 .46 .46 0 0 1-.6 .4l-.1-.2M426.7 366.3l.2-.1 .3 .5v.5l-.3 .5-.3-.5zM427.1 361.8h.3l.2 .4-.1 .7-.3 .3-.3-.5z"/>
<path d="M428.3 375.4l.2-.2 .4 .2-.6 1.3h.6M429.8 375.3l.1-.1 .4 .5-.1 .7-.3 .3-.3-.5zM434.9 363.1h1.1M434.9 362l1.2 .4-1.2 .4M438 361.7v1.5M439.1 370.9l.2-.2 .4 .2-.6 1.3h.6M439.7 361.7h-.5l-.1 .6 .2-.1a.46 .46 0 0 1 .5 .5 .46 .46 0 0 1-.7 .4v-.2M440 366.2h-.5l-.1 .6 .2-.1a.46 .46 0 0 1 .5 .5 .46 .46 0 0 1-.7 .4l-.1-.2M440.6 361.8h.3l.2 .4-.1 .7-.3 .3-.3-.5zM440.6 370.8h.3l.2 .4-.1 .7-.3 .3-.3-.5zM440.8 366.3l.1-.1 .4 .5-.1 .7-.3 .3-.3-.5zM443.4 363.1v.1z"/>
<path d="M443.4 362.2v.1zM443.4 372.1v.1zM443.4 371.2v.1zM443.4 367.6l.1 .1zM443.4 366.7l.1 .1zM446 362.4h1.5M446 363.2h1.5M446 366.9h1.5M446 367.7h1.5M446 371.4h1.5M446 372.2h1.5M446 375.9h1.5"/>
<path d="M446 376.7h1.5M446.7 361.7v1.5M446.7 366.2v1.5M446.7 370.7v1.5M446.7 375.2v1.5M446.7 379.7v1.5M449.6 375.3h.3l.2 .4-.1 .7-.3 .3-.3-.5zM449.7 379.7v1.5M450.5 379.3l.4 .1-.1 .4-.4-.1zM451 376.6l.1 .1zM452.3 375.3l.1-.1 .4 .5v.5l-.4 .5-.3-.5zM453.5 370.7h.6l-.3 1.5"/>
<path d="M453.6 366.3l.2-.1 .3 .5v.5l-.3 .5-.3-.5zM454.1 361.7h-.5l-.1 .6 .2-.1a.46 .46 0 0 1 .5 .5 .46 .46 0 0 1-.7 .4v-.2M454.1 375.2h-.5l-.1 .6 .2-.1a.46 .46 0 0 1 .5 .5 .46 .46 0 0 1-.7 .4v-.2M455.5 370.7h-.5l-.1 .6 .2-.1a.46 .46 0 0 1 .5 .5 .46 .46 0 0 1-.7 .4l-.1-.2M456.9 360.2h36M456.9 364.7h108M458.9 368.4h.9M459.3 368.4v1.6M460.4 368.4v1.6M460.4 369.2h.8M467.6 374.9v4.4M477.6 378.3l9.9-2.1v10l-9.9-2.1z"/>
<path d="M492.9 373.7h72M511.6 379.3h-1.2v3M512.5 379.3l.4 3 .5-3 .4 3 .5-3M540.9 364.7v9M552.9 364.7v9M80.4 391.7v2M134.4 391.7v2M188.4 391.7v2M242.4 391.7v2M296.4 391.7v2M350.4 391.7v2M404.4 391.7v2"/>
<path d="M409.2 389.1v1.4M422.9 382.7h34M424.9 388.9l-.3-.2a.77 .77 0 0 0-.6 .7 .77 .77 0 0 0 .6 .8l.3-.3M425.6 388.8l.2-.1a.77 .77 0 0 1 .6 .7 .77 .77 0 0 1-.6 .8l-.4-.8zM427.6 388.7v1.5l-.7-1.5v1.5M431 384.9h.4M431.6 384.2h-.6v1.5M432.3 384.2v1.5h.7M433.6 381.2l.4-1.5 .4 1.5M433.7 380.7h.5M446 380.4h1.5M446 381.2h1.5"/>
<path d="M446.8 384.1h2.4l-.9 1.6h-2.3zM451.5 384.3h.4l.1 .4-.1 .7-.2 .3-.4-.5zM452.3 388.8l.1-.1 .4 .5v.5l-.4 .5-.3-.5zM452.9 385.6l.1 .1zM454 384.4l.3-.2 .4 .2-.7 1.3h.7M454.1 388.7h-.5l-.1 .6 .2-.1a.46 .46 0 0 1 .5 .5 .46 .46 0 0 1-.7 .4v-.2M455.6 384.3h.3l.2 .4-.1 .7-.3 .3-.3-.5zM458.4 391.7v2M461.4 381.2h4.4M466.6 381.2h2.1M467.6 380.1v2.2M467.6 383.1v4.4"/>
<path d="M469.5 381.2h3.9M476.1 381.2h5M481.9 381.2h1M483.7 381.2h5.3M492.9 382.7h72M504.9 382.7v9M510.4 380.8h.7M512.4 391.7v2M515.2 382.3h1.2M517.4 382.3v-3l.8 2.5 .7-2.5v3M540.9 382.7v9M541.4 384.9h.4l.3-.2-.3-.6h-.4v1.7"/>
<path d="M552.9 382.7v9M559.4 388.1a1.15 1.15 0 0 1 1.9 .7l-.2 .4-1.6 1.4h1.8v.3h-2.3v-.3l1.8-1.6a.71 .71 0 0 0-.5-.9 .71 .71 0 0 0-.9 .5h-.3z"/>
<circle cx="278.1" cy="156.8" r="2.2"/>
<circle cx="316.2" cy="156.8" r="2.2"/>
<circle cx="539" cy="153.2" r="1.41"/>
<circle cx="81.6" cy="175.2" r="1.65"/>
<circle cx="278.6" cy="161.7" r="1.3"/>
<circle cx="315.7" cy="161.7" r="1.3"/>
<circle cx="512.7" cy="175.2" r="1.65"/>
<circle cx="142.1" cy="214.7" r="1.65"/>
<circle cx="452.2" cy="214.7" r="1.65"/>
<circle cx="167.6" cy="228.7" r=".1"/>
<circle cx="278" cy="233.7" r=".8"/>
<circle cx="316.3" cy="233.7" r=".8"/>
<circle cx="426.7" cy="228.7" r=".1"/>
<circle cx="278" cy="253.7" r=".55"/>
<circle cx="316.3" cy="253.7" r=".55"/>
<circle cx="483.5" cy="342.1" r="2.68"/>
<circle cx="501.7" cy="343.2" r="1.43"/>
<circle cx="531.3" cy="343.2" r="2.62"/>
<circle cx="531.3" cy="343.2" r="1.44"/>
<circle cx="467.6" cy="381.2" r="4.8"/>
<circle cx="467.6" cy="381.2" r="3.1"/>
</g>
<path d="M464.2 23.4v3" fill="none" stroke="#000" stroke-width=".34"/>
<text font-size="13" x="69.6" y="83.2">OUTLINE</text>
<g font-size="6.5">
<text x="53.4" y="20.7">A</text>
<text x="107.4" y="20.7">B</text>
<text x="161.4" y="20.7">C</text>
<text x="215.4" y="20.7">D</text>
<text x="269.4" y="20.7">E</text>
<text x="323.4" y="20.7">F</text>
<text x="377.4" y="20.7">G</text>
<text x="431.4" y="20.7">H</text>
<text x="485.4" y="20.7">I</text>
<text x="539.4" y="20.7">J</text>
<text x="20.9" y="47.2">1</text>
<text x="566.9" y="47.2">1</text>
<text x="20.9" y="100.2">2</text>
<text x="566.9" y="100.2">2</text>
<text x="20.9" y="153.2">3</text>
<text x="566.9" y="153.2">3</text>
<text x="20.9" y="206.2">4</text>
<text x="566.9" y="206.2">4</text>
<text x="20.9" y="259.2">5</text>
<text x="566.9" y="259.2">5</text>
<text x="429.4" y="284.7">BOTTOM VIEW</text>
<text x="153.3" y="290.9">TOP VIEW</text>
<text x="20.9" y="312.2">6</text>
<text x="566.9" y="312.2">6</text>
<text x="20.9" y="365.2">7</text>
<text x="566.9" y="365.2">7</text>
<text x="53.4" y="398.7">A</text>
<text x="107.4" y="398.7">B</text>
<text x="161.4" y="398.7">C</text>
<text x="215.4" y="398.7">D</text>
<text x="269.4" y="398.7">E</text>
<text x="323.4" y="398.7">F</text>
<text x="377.4" y="398.7">G</text>
<text x="431.4" y="398.7">H</text>
<text x="485.4" y="398.7">I</text>
<text x="539.4" y="398.7">J</text>
</g>
<g font-size="3.9">
<text x="452.1" y="26.4">REV</text>
<text x="466.9" y="26.4">DESCRIPTION OF CHANGEREV BY</text>
<text x="549.3" y="26.4">DATE</text>
<text x="469.4" y="363.9">MODEL</text>
<text x="554.5" y="368.4">UNIT</text>
<text x="540.8" y="372.9">1.000</text>
<text x="556.7" y="372.9">mm</text>
<text x="519.2" y="382.3">FW_MAIN_PCB_GENERIC_2</text>
<text x="494.5" y="386.4">SIZE</text>
<text x="517.4" y="386.4">SHEET</text>
<text x="496.7" y="390.9">A2</text>
<text x="513.5" y="390.9">2</text>
<text x="520.7" y="390.9">OF</text>
<text x="529.9" y="390.9">4</text>
<text x="545.7" y="390.9">0</text>
</g>
<g font-size="3.4">
<text x="322.6" y="147.6" transform="rotate(-52 322.6 147.6)">⌀4.4</text>
<text x="322.6" y="147.6" transform="rotate(-52 322.6 147.6)">⌀</text>
<text x="302.7" y="150.6" transform="rotate(38 302.7 150.6)">⌀2.6</text>
<text x="302.7" y="150.6" transform="rotate(38 302.7 150.6)">⌀</text>
<text x="521.8" y="158.4" transform="rotate(9 521.8 158.4)">⌀4.4</text>
<text x="521.8" y="158.4" transform="rotate(9 521.8 158.4)">⌀</text>
<text x="500.3" y="164.2" transform="rotate(39 500.3 164.2)">⌀3.3</text>
<text x="500.3" y="164.2" transform="rotate(39 500.3 164.2)">⌀</text>
<text x="460" y="205.7" transform="rotate(-46 460 205.7)">⌀3.3</text>
<text x="460" y="205.7" transform="rotate(-46 460 205.7)">⌀</text>
<text x="321.5" y="227.7" transform="rotate(34 321.5 227.7)">⌀4.4</text>
<text x="321.5" y="227.7" transform="rotate(34 321.5 227.7)">⌀</text>
<text x="520.3" y="230.7" transform="rotate(-18 520.3 230.7)">⌀4.4</text>
<text x="520.3" y="230.7" transform="rotate(-18 520.3 230.7)">⌀</text>
</g>
<g font-size="3.3">
<text x="143.5" y="110.2" transform="rotate(-90 143.5 110.2)">23.5</text>
<text x="278" y="109.3" transform="rotate(-90 278 109.3)">111</text>
<text x="280.9" y="109.4" transform="rotate(-90 280.9 109.4)">113.9</text>
<text x="142.5" y="125.7" transform="rotate(-90 142.5 125.7)">24.46</text>
<text x="277.5" y="120.9" transform="rotate(-90 277.5 120.9)">110.5</text>
<text x="55.8" y="129.8" transform="rotate(-90 55.8 129.8)">111.15</text>
<text x="92.5" y="128.9" transform="rotate(-90 92.5 128.9)">74.48</text>
<text x="297.1" y="129">1</text>
<text x="275.4" y="133.2" transform="rotate(-90 275.4 133.2)">108.4</text>
<text x="77.5" y="143.4" transform="rotate(-90 77.5 143.4)">89.5</text>
<text x="81" y="143.4" transform="rotate(-90 81 143.4)">86</text>
<text x="84.1" y="143.4" transform="rotate(-90 84.1 143.4)">82.9</text>
<text x="90.6" y="143.4" transform="rotate(-90 90.6 143.4)">76.41</text>
<text x="135.3" y="143.4" transform="rotate(-90 135.3 143.4)">31.64</text>
<text x="141.5" y="142.3" transform="rotate(-90 141.5 142.3)">25.5</text>
<text x="535.6" y="143.5">2.9</text>
<text x="49.1" y="144.9" transform="rotate(-90 49.1 144.9)">117.9</text>
<text x="52.2" y="145.1" transform="rotate(-90 52.2 145.1)">114.8</text>
<text x="54.7" y="145.1" transform="rotate(-90 54.7 145.1)">112.3</text>
<text x="59.5" y="145" transform="rotate(-90 59.5 145)">107.5</text>
<text x="110.5" y="144.9" transform="rotate(-90 110.5 144.9)">56.5</text>
<text x="167" y="144.9" transform="rotate(-90 167 144.9)">0</text>
<text x="274.5" y="145" transform="rotate(-90 274.5 145)">107.5</text>
<text x="551.1" y="148" transform="rotate(-90 551.1 148)">2.6</text>
<text x="30.7" y="152.5">75.5</text>
<text x="30.7" y="150.2">77.83</text>
<text x="284.9" y="150.2">77.83</text>
<text x="284.9" y="152.9">75.1</text>
<text x="30.3" y="161">67.05</text>
<text x="286.8" y="156.2">71.85</text>
<text x="286.8" y="161">67</text>
<text x="30.5" y="166.8">61.28</text>
<text x="30.7" y="176.2">51.88</text>
<text x="30.5" y="180.2">47.85</text>
<text x="284.9" y="180.3">47.75</text>
<text x="30.5" y="194.7">33.33</text>
<text x="284.9" y="193.1">34.95</text>
<text x="30.5" y="203.3">24.75</text>
<text x="284.9" y="199.6">28.45</text>
<text x="284.9" y="203.4">24.65</text>
<text x="454.1" y="200.2" transform="rotate(-37 454.1 200.2)">R1</text>
<text x="484.1" y="198.8" transform="rotate(85 484.1 198.8)">R33</text>
<text x="30.5" y="207.4">20.68</text>
<text x="462.3" y="213.5" transform="rotate(-31 462.3 213.5)">R2.25</text>
<text x="493.2" y="212.8" transform="rotate(48 493.2 212.8)">R1.95</text>
<text x="30.5" y="216.8">11.28</text>
<text x="27.7" y="225">3.05</text>
<text x="286.8" y="223.9">4.15</text>
<text x="35.1" y="230">2</text>
<text x="38.7" y="228">0</text>
<text x="286.8" y="228">0</text>
<text x="290.3" y="230">2</text>
<text x="32.5" y="245.4">17.4</text>
<text x="36.5" y="242">14</text>
<text x="287.4" y="255">27</text>
<text x="51.6" y="266.1" transform="rotate(-90 51.6 266.1)">115.4</text>
<text x="167" y="265.3" transform="rotate(-90 167 265.3)">0</text>
<text x="385.1" y="265.1">4.6</text>
<text x="172" y="273.6" transform="rotate(-90 172 273.6)">5</text>
<text x="193.2" y="271.3" transform="rotate(-90 193.2 271.3)">26.2</text>
<text x="278" y="273.1" transform="rotate(-90 278 273.1)">111</text>
<text x="53.5" y="281.1" transform="rotate(-90 53.5 281.1)">113.45</text>
<text x="89.2" y="277.1" transform="rotate(-90 89.2 277.1)">77.75</text>
<text x="245.7" y="277.1" transform="rotate(-90 245.7 277.1)">78.75</text>
<text x="272.4" y="277.1" transform="rotate(-90 272.4 277.1)">105.4</text>
<text x="195.5" y="284.4" transform="rotate(-90 195.5 284.4)">28.5</text>
<text x="280.4" y="292.7" transform="rotate(-90 280.4 292.7)">113.45</text>
<text x="55.8" y="296.6" transform="rotate(-90 55.8 296.6)">111.15</text>
<text x="197.8" y="295" transform="rotate(-90 197.8 295)">30.8</text>
<text x="280.9" y="305.5" transform="rotate(-90 280.9 305.5)">113.9</text>
<text x="58.6" y="310.5" transform="rotate(-90 58.6 310.5)">108.4</text>
<text x="282.4" y="319.2" transform="rotate(-90 282.4 319.2)">115.4</text>
</g>
<g font-size="3.2">
<text x="427.2" y="142.3" transform="rotate(-80 427.2 142.3)">R5</text>
<text x="520.7" y="143.1" transform="rotate(27 520.7 143.1)">R1.3</text>
</g>
<g font-size="2.9">
<text x="465.9" y="335.1">PART NUMBER</text>
<text x="501.9" y="335.1">DESCRIPTION</text>
<text x="536.2" y="335">SPECIFICATION</text>
<text x="493.9" y="350.1">DESIGNED BY</text>
<text x="529.9" y="350.1">DRAWN BY</text>
<text x="493.9" y="359.1">CHECKED BY</text>
<text x="529.9" y="359.1">APPROVED BY</text>
<text x="493.9" y="368.1">ISSUED DATE</text>
<text x="542.8" y="368.1">SCALE</text>
<text x="493.9" y="377.1">DRAWING FILE NAME</text>
<text x="523.5" y="372.6">Feb-20-23</text>
</g>
<g font-size="2.1">
<text x="461.6" y="370">THIRD ANGLE PROJECTION</text>
<text x="542.1" y="385.8">REVISION VERSION</text>
</g>
<g font-size="2">
<text x="430.2" y="351.6">UNLESS SPECIFIED</text>
<text x="431.4" y="353.8">TOLERANCE ARE:</text>
<text x="432.1" y="358.7">300 ABOVE :</text>
<text x="427.7" y="363.2">300</text>
<text x="432.6" y="363.2">X</text>
<text x="448.3" y="363.2">0.15</text>
<text x="427.5" y="367.7">150</text>
<text x="432.8" y="367.7">X</text>
<text x="436.3" y="367.7">50 :</text>
<text x="448.3" y="367.7">0.10</text>
<text x="427.7" y="372.2">50</text>
<text x="431" y="376.7">20mm BELOW :</text>
<text x="432.1" y="372.2">X</text>
<text x="435.8" y="372.2">20 :</text>
<text x="448.3" y="372.2">0.075</text>
<text x="435.3" y="381.2">ANGLES :</text>
<text x="433.2" y="385.7">FLATNESS :</text>
<text x="427.7" y="390.2">CONCENTRICITY : 0.05</text>
</g>
</svg>
